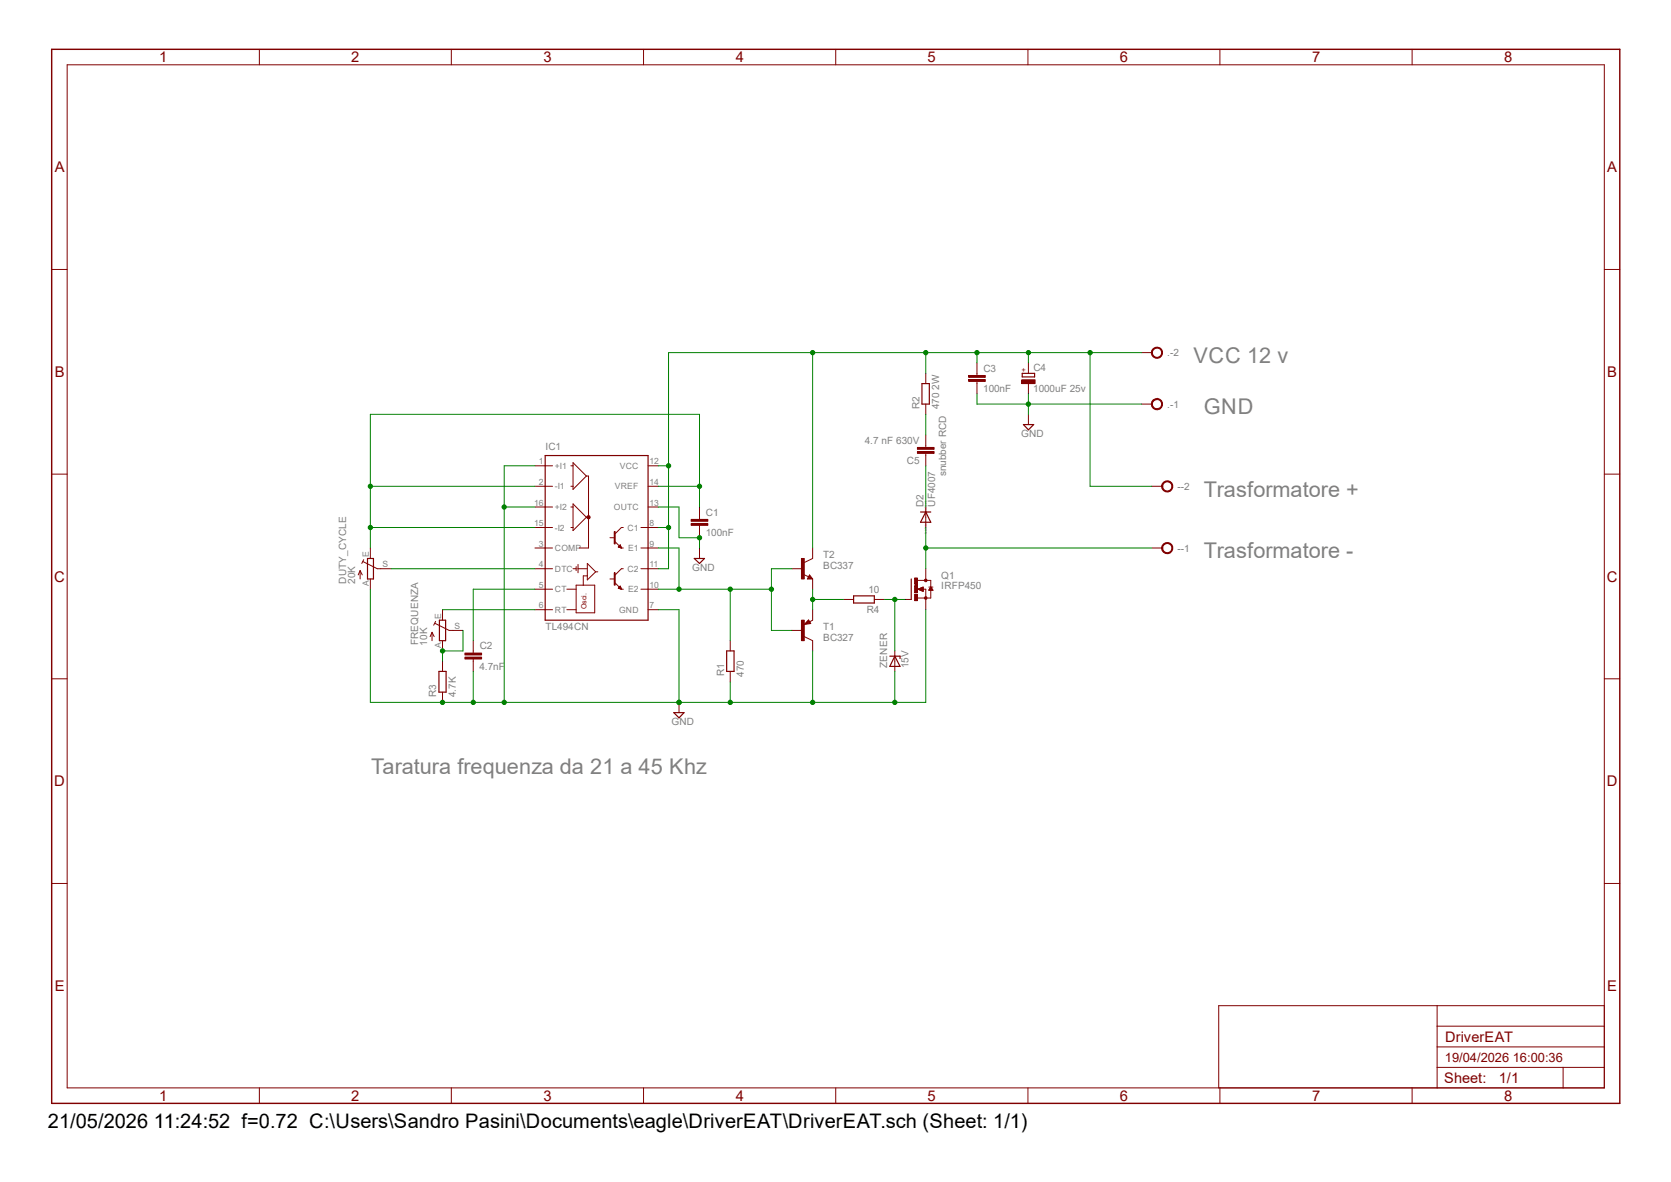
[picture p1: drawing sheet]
<svg xmlns="http://www.w3.org/2000/svg" width="297mm" height="210mm" viewBox="0 0 297 210" stroke-linecap="round" stroke-linejoin="round" font-family="sans-serif">
<path d="M96.9 80.9h18.3v29.3h-18.3z" fill="none" stroke="#800000" stroke-width=".21"/>
<g fill="none" stroke="#800000" stroke-width=".18">
<path d="M96.9 82.8h1.3M96.9 86.4h1.3M96.9 90.1h1.3M96.9 93.7h1.3M96.9 97.4h1.3M101.5 82.8h.4M101.5 86.4h.4M101.5 90.1h.4M101.5 93.7h.4M101.9 82.2l2.3 2.4-2.3 2.4zM101.9 89.5l2.3 2.4-2.3 2.4zM104.2 84.6h.4v12.8h-1.6"/>
<path d="M104.2 91.9h.4M108.4 95.5h.8M109.3 96.3l1.1 1.1h.4M110.8 93.7h-.4l-1.1 1.1M113.9 93.7h1.3M113.9 97.4h1.3M96.9 104.7h1.3M96.9 108.3h1.3M96.9 101h1.3M100.8 104.7h1.6M100.8 108.3h1.6M101.9 101h.5"/>
<path d="M102.4 100.7v.7M102.4 104h3.3v4.9h-3.3zM102.7 101h1.7M102.7 100.3v1.5M104.4 100.1l1.5 1.5-1.5 1.4zM104.4 102.3h-.7v1.7M105.9 101.6h.4M108.4 102.9h.8M109.3 103.6l1.1 1.1h.4M110.8 101h-.4l-1.1 1.2M113.9 104.7h1.3M113.9 101h1.3"/>
</g>
<path d="M104.4 91.7h.4v.4h-.4l-.1-.2h.3v.1l-.3-.1z" fill-rule="evenodd" fill="#800000"/>
<g fill="none" stroke="#800000" stroke-width=".18">
<path d="M172.2 66.7h2.9v.4h-2.9zM172.2 67.4h2.9v.4h-2.9zM173.7 64.5v2.2M173.7 67.8v2.2M95.1 82.8h1.8M95.1 90.1h1.8M95.1 86.4h1.8M95.1 93.7h1.8M95.1 97.4h1.8M104.4 91.7h.4v.4h-.4l-.1-.2h.3v.1l-.3-.1zM109.2 94.4h.1v2.2h-.1zM109.3 94.4v2.2"/>
<path d="M109.9 97.2l.3-.4 .2 .6M109.9 97.2l.5 .2M109.9 97.2h.5M110 97.2h.4M110 97.1h.4M110 97.1h.3M110.1 96.9h.2M110.2 97.3h.2M110.2 96.9h.1M110.3 97.4h.1M115.2 82.8h1.8M115.2 90.1h1.8"/>
<path d="M115.2 86.4h1.8M115.2 93.7h1.8M115.2 97.4h1.8M122.9 92.3h2.9v.3h-2.9zM122.9 93h2.9v.3h-2.9zM124.3 90.1v2.2M124.3 93.3v2.2M76.8 112.4v1.4M76.8 112.4l-.3 .7M76.8 112.4l.4 .7M77.3 110.7l2.5 1.3h2.5M77.4 110.4l-.3 .7"/>
<path d="M78.7 108.3v1.9M78.7 113.8v1.9M78.7 117.5v1.8M82.6 116h3v.4h-3zM82.6 116.8h3v.3h-3zM84.1 113.8v2.2M84.1 117.1v2.2M95.1 104.7h1.8M95.1 108.3h1.8M95.1 101h1.8M109.2 101.8h.1v2.2h-.1zM109.3 101.8v2.2"/>
<path d="M109.9 104.5h.5M110 104.4h.4M110 104.4h.3M110.1 104.6h.3M110.1 104.3h.2M110.2 104.3h.1M110.2 104.2h.1M110.2 104.1l.2 .6-.5-.2zM110.3 104.6h.1M115.2 104.7h1.8M115.2 108.3h1.8M115.2 101h1.8"/>
<path d="M149.9 106.5h1.8M155.4 106.5h1.8M78.7 123v1.8"/>
</g>
<path d="M181.7 66.3h2.2v.7h-2.2zM78 119.3h1.3v3.7h-1.3zM78.1 110.2h1.1v3.6h-1.1zM151.7 105.9h3.7v1.2h-3.7z" fill="none" stroke="#800000" stroke-width=".21"/>
<path d="M172.2 66.9h2.9M172.2 67.6h2.9M122.9 92.5h2.9M122.9 93.2h2.9M82.6 116.2h3M82.6 116.9h3" fill="none" stroke="#800000" stroke-width=".34"/>
<path d="M181.6 67.5h2.4v.7h-2.4z" fill-rule="evenodd" fill="#800000"/>
<g fill="none" stroke="#800000" stroke-width=".18">
<path d="M11.9 11.5h273.3v181.8h-273.3zM46.1 8.8v2.7M80.2 8.8v2.7M114.4 8.8v2.7M148.5 8.8v2.7M182.7 8.8v2.7M216.8 8.8v2.7M251 8.8v2.7M9.2 47.9h2.7M285.2 47.9h2.7M181.6 67.5h2.4v.7h-2.4zM182.8 64.5v1.8"/>
<path d="M182.8 68.2v1.8M182.8 73.6v1.8M9.2 84.2h2.7M285.2 84.2h2.7M129.8 113.8v1.9M129.8 119.3v1.9M143 113.1l1.4 .7M143.7 110.2l.4 .6-1.1 .2zM144.4 110.2l-.5 .3M9.2 120.6h2.7M120.7 124.8v1.8M285.2 120.6h2.7"/>
<path d="M9.2 157h2.7M285.2 157h2.7M255.4 178.7v14.6M285.2 178.7h-68.6v14.6M46.1 193.3v2.7M80.2 193.3v2.7M114.4 193.3v2.7M148.5 193.3v2.7M182.7 193.3v2.7M216.8 193.3v2.7M251 193.3v2.7M255.4 189.7h29.8"/>
<path d="M255.4 186h29.8M255.4 182.3h29.8M277.8 189.7v3.6"/>
</g>
<path d="M9.2 8.8h278.7v187.2h-278.7z" fill="none" stroke="#800000" stroke-width=".25"/>
<path d="M181.9 75.4h1.8l-.9 1zM129.2 115.7h1.3v3.6h-1.3zM143.7 110.6h-.3l.3-.2 .2 .3-.7 .1 .5-.5 .3 .4M119.8 126.6h1.8l-.9 1z" fill="none" stroke="#800000" stroke-width=".21"/>
<path d="M142.5 110.2h.5v3.6h-.5z" fill-rule="evenodd" fill="#800000"/>
<path d="M144.4 99.2l-1.4 .7M140.8 112h1.8M142.5 110.2h.5v3.6h-.5zM142.8 102.1l.9 .4M143.9 102.2l.5 .7h-.9zM144.4 108.3v1.9M144.4 113.8v1.9" fill="none" stroke="#800000" stroke-width=".18"/>
<path d="M143.9 102.5l.1 .2h-.3l.2-.4 .3 .5h-.5" fill="none" stroke="#800000" stroke-width=".21"/>
<path d="M142.5 99.2h.5v3.7h-.5z" fill-rule="evenodd" fill="#800000"/>
<path d="M64.5 99.8l2.6 1.2h2.4M64.6 99.4l-.3 .7M65.8 97.4v1.8M142.5 99.2h.5v3.7h-.5zM144.4 97.4v1.8M64 101.4v1.5M64 101.4l-.3 .8M64 101.4l.4 .8M65.8 102.9v1.8M140.8 101h1.8M144.4 102.9v1.8" fill="none" stroke="#800000" stroke-width=".18"/>
<path d="M65.3 99.2h1.1v3.7h-1.1z" fill="none" stroke="#800000" stroke-width=".21"/>
<path d="M205 71a1.01 1.01 0 0 1 1.5 .3 1.01 1.01 0 0 1-.6 1.5 1.01 1.01 0 0 1-1.3-1h.2a.83 .83 0 0 1 1.1-.8 .83 .83 0 0 1 .4 1.3 .83 .83 0 0 1-1.4-.2l-.1-.3h-.2l.1-.4z" fill-rule="evenodd" fill="#800000"/>
<path d="M202.9 71.8h1.8M205 71a1.01 1.01 0 0 1 1.5 .3 1.01 1.01 0 0 1-.6 1.5 1.01 1.01 0 0 1-1.3-1h.2a.83 .83 0 0 1 1.1-.8 .83 .83 0 0 1 .4 1.3 .83 .83 0 0 1-1.4-.2l-.1-.3h-.2l.1-.4z" fill="none" stroke="#800000" stroke-width=".18"/>
<path d="M205 61.9a1 1 0 0 1 1.5 .3 1 1 0 0 1-.6 1.5 1 1 0 0 1-1.3-1h.2a.83 .83 0 0 1 1.1-.9 .83 .83 0 0 1 .4 1.4 .83 .83 0 0 1-1.4-.2l-.1-.3h-.2z" fill-rule="evenodd" fill="#800000"/>
<path d="M202.9 62.7h1.8M205 61.9a1 1 0 0 1 1.5 .3 1 1 0 0 1-.6 1.5 1 1 0 0 1-1.3-1h.2a.83 .83 0 0 1 1.1-.9 .83 .83 0 0 1 .4 1.4 .83 .83 0 0 1-1.4-.2l-.1-.3h-.2z" fill="none" stroke="#800000" stroke-width=".18"/>
<path d="M206.8 96.6a1 1 0 0 1 1.6 .3 1 1 0 0 1-.7 1.5 1 1 0 0 1-1.2-1h.2a.82 .82 0 0 1 1.2-.7 .82 .82 0 0 1 .1 1.4 .82 .82 0 0 1-1.3-.4v-.3h-.2z" fill-rule="evenodd" fill="#800000"/>
<path d="M204.7 97.4h1.8M206.8 96.6a1 1 0 0 1 1.6 .3 1 1 0 0 1-.7 1.5 1 1 0 0 1-1.2-1h.2a.82 .82 0 0 1 1.2-.7 .82 .82 0 0 1 .1 1.4 .82 .82 0 0 1-1.3-.4v-.3h-.2z" fill="none" stroke="#800000" stroke-width=".18"/>
<path d="M206.8 85.7a1 1 0 0 1 1.6 .3 1 1 0 0 1-.7 1.4 1 1 0 0 1-1.2-1h.2a.82 .82 0 0 1 1.2-.7 .82 .82 0 0 1 .1 1.4 .82 .82 0 0 1-1.3-.4v-.3h-.2z" fill-rule="evenodd" fill="#800000"/>
<g fill="none" stroke="#800000" stroke-width=".18">
<path d="M163.1 79.5h2.9v.3h-2.9zM164.5 66.3v1.9M164.5 71.8v1.8M164.5 77.3v2.2M124.3 97.4v1.8M163.1 80.2h2.9v.4h-2.9zM164.5 80.6v2.2M164.5 90.1v3.6M204.7 86.4h1.8M206.8 85.7a1 1 0 0 1 1.6 .3 1 1 0 0 1-.7 1.4 1 1 0 0 1-1.2-1h.2a.82 .82 0 0 1 1.2-.7 .82 .82 0 0 1 .1 1.4 .82 .82 0 0 1-1.3-.4v-.3h-.2zM160.9 106.5h1.1M163 104.7h1.5v1.8"/>
<path d="M163.1 103.1h2.3v1.2M164.5 102.9v.2M165.1 104.3h.7M165.4 104.8v1.5h-2.3"/>
</g>
<path d="M163.9 68.2h1.3v3.6h-1.3zM123.4 99.2h1.8l-.9 .9zM163.6 91h1.8M164.5 91l.9 1.8h-1.8zM162 102.9v3.6" fill="none" stroke="#800000" stroke-width=".21"/>
<path d="M163.1 79.7h2.9M163.1 80.4h2.9" fill="none" stroke="#800000" stroke-width=".34"/>
<circle cx="164.5" cy="103.1" r=".24" fill="#800000"/>
<circle cx="164.5" cy="103.1" r=".24" fill="none" stroke="#800000" stroke-width=".18"/>
<circle cx="164.5" cy="106.3" r=".25" fill="#800000"/>
<circle cx="164.5" cy="106.3" r=".25" fill="none" stroke="#800000" stroke-width=".18"/>
<path d="M162.6 105.6h.5v1.1h-.5z" fill-rule="evenodd" fill="#800000"/>
<path d="M162.6 105.6h.5v1.1h-.5z" fill="none" stroke="#800000" stroke-width=".18"/>
<path d="M162.6 102.7h.5v1.1h-.5z" fill-rule="evenodd" fill="#800000"/>
<path d="M162.6 102.7h.5v1.1h-.5z" fill="none" stroke="#800000" stroke-width=".18"/>
<path d="M162.6 104.1h.5v1.2h-.5z" fill-rule="evenodd" fill="#800000"/>
<g fill="none" stroke="#800000" stroke-width=".18">
<path d="M159 115.7v3.6M162.6 104.1h.5v1.2h-.5zM163.2 104.7h.9M163.2 104.7l.9-.4v.8zM163.3 104.7h.8M163.3 104.6h.8M163.4 104.8h.7M163.4 104.6h.7M163.6 104.9h.5M163.6 104.5h.5M163.7 104.5h.4M163.7 104.9h.4"/>
<path d="M163.8 104.4h.3M163.8 105h.3M164 104.4h.1M164 105h.1M164.5 101v1.9M164.5 106.5v1.8M165.1 104.8h.7M165.2 104.7h.5M165.2 104.6h.5M165.3 104.6h.3M165.3 104.5h.3M165.4 104.5h.1"/>
<path d="M165.4 104.4h.1M165.4 104.3l.4 .6h-.7z"/>
</g>
<path d="M158.2 116.6h1.8v.4M159 116.6l1 1.8h-1.8z" fill="none" stroke="#800000" stroke-width=".21"/>
<path d="M117 108.3h3.7v16.5M164.5 108.3v16.5h-5.5" fill="none" stroke="#008000" stroke-width=".18"/>
<circle cx="120.7" cy="124.8" r=".38" fill="#008000"/>
<g fill="none" stroke="#008000" stroke-width=".18">
<path d="M78.7 124.8h5.4M120.7 124.8h38.3"/>
<circle cx="120.7" cy="124.8" r=".38"/>
</g>
<circle cx="120.7" cy="124.8" r=".38" fill="#008000"/>
<g fill="none" stroke="#008000" stroke-width=".18">
<path d="M84.1 119.3v5.5h36.6"/>
<circle cx="120.7" cy="124.8" r=".38"/>
</g>
<circle cx="84.1" cy="124.8" r=".38" fill="#008000"/>
<g fill="none" stroke="#008000" stroke-width=".18">
<path d="M95.1 82.8h-5.5v7.3"/>
<circle cx="84.1" cy="124.8" r=".38"/>
</g>
<circle cx="89.6" cy="124.8" r=".38" fill="#008000"/>
<g fill="none" stroke="#008000" stroke-width=".18">
<path d="M95.1 90.1h-5.5v34.7"/>
<circle cx="89.6" cy="124.8" r=".38"/>
</g>
<circle cx="89.6" cy="90.1" r=".38" fill="#008000"/>
<g fill="none" stroke="#008000" stroke-width=".18">
<path d="M65.8 104.7v20.1h12.9"/>
<circle cx="89.6" cy="90.1" r=".38"/>
</g>
<circle cx="78.7" cy="124.8" r=".38" fill="#008000"/>
<g fill="none" stroke="#008000" stroke-width=".18">
<path d="M129.8 121.2v3.6"/>
<circle cx="78.7" cy="124.8" r=".38"/>
</g>
<circle cx="129.8" cy="124.8" r=".38" fill="#008000"/>
<g fill="none" stroke="#008000" stroke-width=".18">
<path d="M144.4 115.7v9.1"/>
<circle cx="129.8" cy="124.8" r=".38"/>
</g>
<circle cx="144.4" cy="124.8" r=".38" fill="#008000"/>
<g fill="none" stroke="#008000" stroke-width=".18">
<path d="M159 119.3v5.5"/>
<circle cx="144.4" cy="124.8" r=".38"/>
</g>
<circle cx="159" cy="124.8" r=".38" fill="#008000"/>
<g fill="none" stroke="#008000" stroke-width=".18">
<path d="M182.8 70v3.6M182.8 71.8h20.1"/>
<circle cx="159" cy="124.8" r=".38"/>
</g>
<circle cx="182.8" cy="71.8" r=".38" fill="#008000"/>
<g fill="none" stroke="#008000" stroke-width=".18">
<path d="M173.7 70v1.8h9.1M117 90.1h3.7v5.4h3.6v1.9"/>
<circle cx="182.8" cy="71.8" r=".38"/>
</g>
<circle cx="124.3" cy="95.5" r=".38" fill="#008000"/>
<g fill="none" stroke="#008000" stroke-width=".18">
<path d="M144.4 62.7h-25.6v20.1h-1.8M173.7 64.5v-1.8h9.1v1.8M117 93.7h1.8v7.3h-1.8"/>
<circle cx="124.3" cy="95.5" r=".38"/>
</g>
<circle cx="173.7" cy="62.7" r=".38" fill="#008000"/>
<g fill="none" stroke="#008000" stroke-width=".18">
<path d="M144.4 62.7h29.3M118.8 82.8v10.9"/>
<circle cx="173.7" cy="62.7" r=".38"/>
</g>
<circle cx="118.8" cy="93.7" r=".38" fill="#008000"/>
<circle cx="118.8" cy="93.7" r=".38" fill="none" stroke="#008000" stroke-width=".18"/>
<circle cx="118.8" cy="82.8" r=".38" fill="#008000"/>
<g fill="none" stroke="#008000" stroke-width=".18">
<path d="M144.4 62.7v34.7"/>
<circle cx="118.8" cy="82.8" r=".38"/>
</g>
<circle cx="144.4" cy="62.7" r=".38" fill="#008000"/>
<g fill="none" stroke="#008000" stroke-width=".18">
<path d="M164.5 62.7v3.6"/>
<circle cx="144.4" cy="62.7" r=".38"/>
</g>
<circle cx="164.5" cy="62.7" r=".38" fill="#008000"/>
<g fill="none" stroke="#008000" stroke-width=".18">
<path d="M193.8 62.7h9.1"/>
<circle cx="164.5" cy="62.7" r=".38"/>
</g>
<circle cx="182.8" cy="62.7" r=".38" fill="#008000"/>
<g fill="none" stroke="#008000" stroke-width=".18">
<path d="M182.8 62.7h11v23.7h10.9"/>
<circle cx="182.8" cy="62.7" r=".38"/>
</g>
<circle cx="193.8" cy="62.7" r=".38" fill="#008000"/>
<g fill="none" stroke="#008000" stroke-width=".18">
<path d="M82.3 112v3.7h-3.6v1.8"/>
<circle cx="193.8" cy="62.7" r=".38"/>
</g>
<circle cx="78.7" cy="115.7" r=".38" fill="#008000"/>
<g fill="none" stroke="#008000" stroke-width=".18">
<path d="M124.3 73.6v16.5M117 86.4h7.3M69.5 101h25.6M78.7 108.3h16.4M95.1 104.7h-11v9.1"/>
<circle cx="78.7" cy="115.7" r=".38"/>
</g>
<circle cx="124.3" cy="86.4" r=".38" fill="#008000"/>
<g fill="none" stroke="#008000" stroke-width=".18">
<path d="M124.3 73.6h-58.5v23.8M65.8 86.4h29.3"/>
<circle cx="124.3" cy="86.4" r=".38"/>
</g>
<circle cx="65.8" cy="86.4" r=".38" fill="#008000"/>
<g fill="none" stroke="#008000" stroke-width=".18">
<path d="M65.8 93.7h29.3"/>
<circle cx="65.8" cy="86.4" r=".38"/>
</g>
<circle cx="65.8" cy="93.7" r=".38" fill="#008000"/>
<g fill="none" stroke="#008000" stroke-width=".18">
<path d="M117 97.4h3.7v7.3M117 104.7h12.8M140.8 101h-3.7v11h3.7"/>
<circle cx="65.8" cy="93.7" r=".38"/>
</g>
<circle cx="120.7" cy="104.7" r=".38" fill="#008000"/>
<circle cx="120.7" cy="104.7" r=".38" fill="none" stroke="#008000" stroke-width=".18"/>
<circle cx="137.1" cy="104.7" r=".38" fill="#008000"/>
<g fill="none" stroke="#008000" stroke-width=".18">
<path d="M137.1 104.7h-7.3v9.1"/>
<circle cx="137.1" cy="104.7" r=".38"/>
</g>
<circle cx="129.8" cy="104.7" r=".38" fill="#008000"/>
<g fill="none" stroke="#008000" stroke-width=".18">
<path d="M144.4 104.7v3.6M144.4 106.5h5.5"/>
<circle cx="129.8" cy="104.7" r=".38"/>
</g>
<circle cx="144.4" cy="106.5" r=".38" fill="#008000"/>
<g fill="none" stroke="#008000" stroke-width=".18">
<path d="M157.2 106.5h3.7M159 106.5v9.2"/>
<circle cx="144.4" cy="106.5" r=".38"/>
</g>
<circle cx="159" cy="106.5" r=".38" fill="#008000"/>
<g fill="none" stroke="#008000" stroke-width=".18">
<path d="M164.5 93.7v7.3M164.5 97.4h40.2"/>
<circle cx="159" cy="106.5" r=".38"/>
</g>
<circle cx="164.5" cy="97.4" r=".38" fill="#008000"/>
<g fill="none" stroke="#008000" stroke-width=".18">
<path d="M164.5 73.6v3.7M164.5 82.8v7.3"/>
<circle cx="164.5" cy="97.4" r=".38"/>
</g>
<g font-size="3.9" fill="#808080">
<text x="212.1" y="64.5">VCC 12 v</text>
<text x="214" y="73.6">GND</text>
<text x="214" y="88.3">Trasformatore +</text>
<text x="214" y="99.2">Trasformatore -</text>
<text x="66" y="137.6">Taratura frequenza da 21 a 45 Khz</text>
</g>
<text font-size="3.6" x="8.5" y="200.5">21/05/2026 11:24:52 f=0.72 C:\Users\Sandro Pasini\Documents\eagle\DriverEAT\DriverEAT.sch (Sheet: 1/1)</text>
<g font-size="2.6" fill="#800000">
<text x="28.3" y="11">1</text>
<text x="62.4" y="11">2</text>
<text x="96.6" y="11">3</text>
<text x="130.8" y="11">4</text>
<text x="164.9" y="11">5</text>
<text x="199" y="11">6</text>
<text x="233.2" y="11">7</text>
<text x="267.3" y="11">8</text>
<text x="9.7" y="30.6">A</text>
<text x="285.7" y="30.6">A</text>
<text x="9.7" y="67">B</text>
<text x="285.7" y="67">B</text>
<text x="9.7" y="103.3">C</text>
<text x="285.6" y="103.3">C</text>
<text x="9.7" y="139.7">D</text>
<text x="285.6" y="139.7">D</text>
<text x="9.7" y="176.1">E</text>
<text x="285.7" y="176.1">E</text>
<text x="256.9" y="185.1">DriverEAT</text>
<text x="28.3" y="195.6">1</text>
<text x="62.4" y="195.6">2</text>
<text x="96.6" y="195.6">3</text>
<text x="130.8" y="195.6">4</text>
<text x="164.9" y="195.6">5</text>
<text x="199" y="195.6">6</text>
<text x="233.2" y="195.6">7</text>
<text x="256.7" y="192.5">Sheet:</text>
<text x="266.4" y="192.4">1/1</text>
<text x="267.3" y="195.6">8</text>
</g>
<text font-size="2.3" fill="#800000" x="256.8" y="188.8">19/04/2026 16:00:36</text>
<g font-size="1.8" fill="#808080">
<text x="183.7" y="66">C4</text>
<text x="207.5" y="63.3">.-2</text>
<text x="174.8" y="69.7">100nF</text>
<text x="174.8" y="66">C3</text>
<text x="183.6" y="69.6">1000uF 25v</text>
<text x="163.5" y="72.7" transform="rotate(-90 163.5 72.7)">R2</text>
<text x="166.9" y="72.7" transform="rotate(-90 166.9 72.7)">470 2W</text>
<text x="181.5" y="77.7">GND</text>
<text x="207.5" y="72.4">.-1</text>
<text x="96.9" y="80">IC1</text>
<text x="153.7" y="78.8">4.7 nF 630V</text>
<text x="161.2" y="82.5">C5</text>
<text x="168.2" y="84.6" transform="rotate(-90 168.2 84.6)">snubber RCD</text>
<text x="209.3" y="87.1">--2</text>
<text x="125.4" y="95.3">100nF</text>
<text x="125.5" y="91.6">C1</text>
<text x="164.2" y="90" transform="rotate(-90 164.2 90)">D2</text>
<text x="166.2" y="90" transform="rotate(-90 166.2 90)">UF4007</text>
<text x="123" y="101.5">GND</text>
<text x="146.3" y="101">BC337</text>
<text x="146.3" y="99.2">T2</text>
<text x="209.3" y="98">--1</text>
<text x="61.6" y="103.7" transform="rotate(-90 61.6 103.7)">DUTY_CYCLE</text>
<text x="63.1" y="103.8" transform="rotate(-90 63.1 103.8)">20K</text>
<text x="154.3" y="105.4">10</text>
<text x="167.3" y="104.7">IRFP450</text>
<text x="167.3" y="102.9">Q1</text>
<text x="96.9" y="112">TL494CN</text>
<text x="146.3" y="113.8">BC327</text>
<text x="146.3" y="112">T1</text>
<text x="154.1" y="108.9">R4</text>
<text x="74.3" y="114.7" transform="rotate(-90 74.3 114.7)">FREQUENZA</text>
<text x="75.9" y="114.7" transform="rotate(-90 75.9 114.7)">10K</text>
<text x="85.2" y="119">4.7nF</text>
<text x="85.3" y="115.4">C2</text>
<text x="157.7" y="118.7" transform="rotate(-90 157.7 118.7)">ZENER</text>
<text x="161.5" y="118.7" transform="rotate(-90 161.5 118.7)">15V</text>
<text x="77.6" y="123.8" transform="rotate(-90 77.6 123.8)">R3</text>
<text x="81" y="123.9" transform="rotate(-90 81 123.9)">4.7K</text>
<text x="128.7" y="120.2" transform="rotate(-90 128.7 120.2)">R1</text>
<text x="132.2" y="120.2" transform="rotate(-90 132.2 120.2)">470</text>
<text x="119.3" y="128.9">GND</text>
</g>
<g font-size="1.5" fill="#808080">
<text x="95.8" y="82.5">1</text>
<text x="98.6" y="83.3">+I1</text>
<text x="110.2" y="83.3">VCC</text>
<text x="115.4" y="82.5">12</text>
<text x="95" y="89.8">16</text>
<text x="95.8" y="86.1">2</text>
<text x="98.6" y="87">-I1</text>
<text x="109.3" y="87">VREF</text>
<text x="115.4" y="89.8">13</text>
<text x="115.4" y="86.1">14</text>
<text x="95" y="93.5">15</text>
<text x="98.6" y="90.6">+I2</text>
<text x="98.6" y="94.3">-I2</text>
<text x="109.1" y="90.6">OUTC</text>
<text x="111.5" y="94.3">C1</text>
<text x="115.4" y="93.5">8</text>
<text x="65.6" y="98.9" transform="rotate(-90 65.6 98.9)">E</text>
<text x="68" y="100.8">S</text>
<text x="95.8" y="97.1">3</text>
<text x="95.8" y="100.8">4</text>
<text x="98.6" y="97.9">COMP</text>
<text x="98.6" y="101.6">DTC</text>
<text x="111.5" y="101.6">C2</text>
<text x="111.6" y="97.9">E1</text>
<text x="115.4" y="100.8">11</text>
<text x="115.4" y="97.1">9</text>
<text x="65.6" y="104.1" transform="rotate(-90 65.6 104.1)">A</text>
<text x="95.8" y="104.4">5</text>
<text x="98.6" y="105.2">CT</text>
<text x="111.6" y="105.2">E2</text>
<text x="115.4" y="104.4">10</text>
<text x="78.4" y="109.9" transform="rotate(-90 78.4 109.9)">E</text>
<text x="80.8" y="111.8">S</text>
<text x="95.8" y="108.1">6</text>
<text x="98.6" y="108.9">RT</text>
<text x="110" y="108.9">GND</text>
<text x="115.4" y="108.1">7</text>
<text x="78.4" y="115.1" transform="rotate(-90 78.4 115.1)">A</text>
</g>
<g font-size="1.3" fill="#800000">
<text x="182.4" y="66" transform="rotate(-90 182.4 66)">+</text>
<text x="104.2" y="108.3" transform="rotate(-90 104.2 108.3)">Osci.</text>
</g>
<g font-size=".4" fill="#800080">
<text x="164.7" y="94.9" transform="rotate(-90 164.7 94.9)">SpiceOrder 1</text>
<text x="164.7" y="91.2" transform="rotate(-90 164.7 91.2)">SpiceOrder 2</text>
</g>
</svg>
